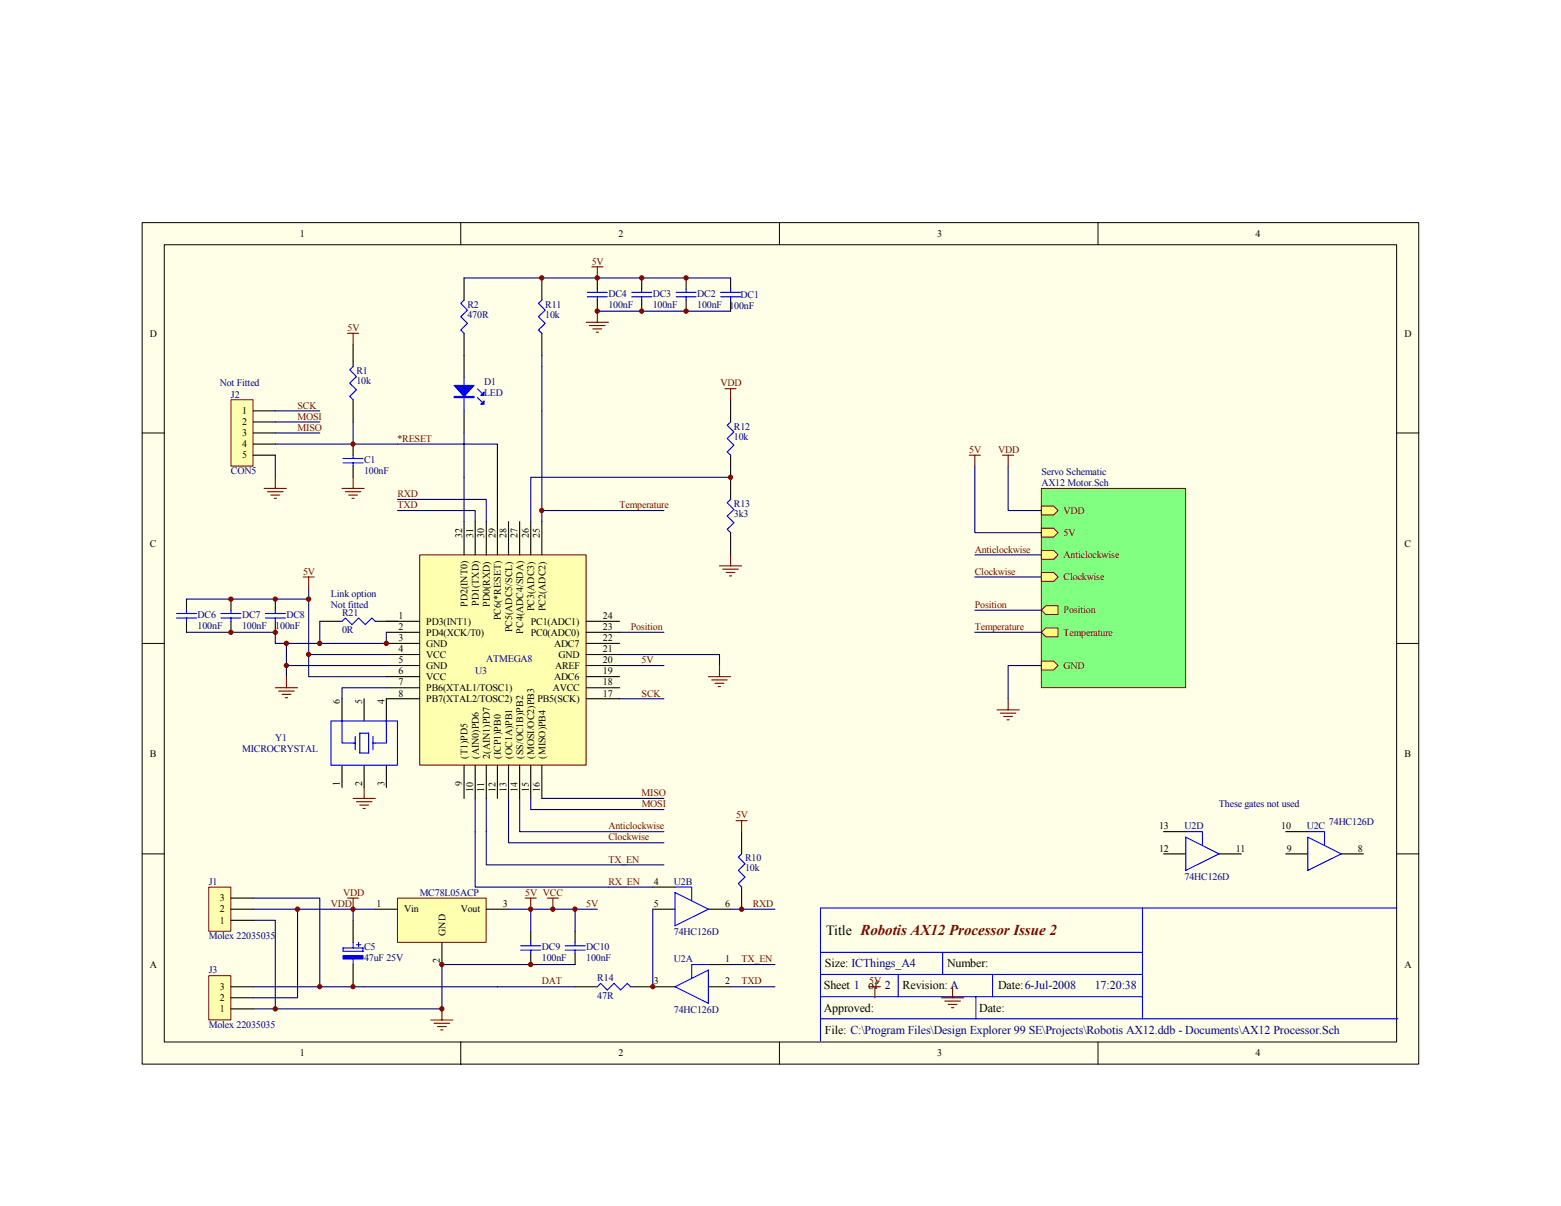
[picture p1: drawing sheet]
<svg xmlns="http://www.w3.org/2000/svg" width="279mm" height="216mm" viewBox="0 0 279 216" stroke-linecap="round" stroke-linejoin="round" font-family="sans-serif">
<path d="M25.4 39.9h228.5v150.6h-228.5z" fill="#ffffe8"/>
<g fill="none" stroke="#000" stroke-width=".18">
<path d="M25.4 39.9h228.5v150.6h-228.5zM82.5 39.9v3.9M139.5 39.9v3.9M196.5 39.9v3.9M29.4 43.8h220.6v142.7h-220.6zM25.4 77.5h4M250 77.5h4M25.4 115.2h4M250 115.2h4M25.4 152.9h4M250 152.9h4M82.5 186.6v3.9"/>
<path d="M139.5 186.6v3.9M196.5 186.6v3.9"/>
</g>
<path d="M146.9 170.5h57.6M146.9 178.4h57.6M146.9 174.5h57.6M160.8 174.5v3.9M168.7 170.5v4M174.7 178.4v4M177.7 174.5v3.9M204.5 162.6v19.8M250 162.6h-103.1v23.7M146.9 182.4h103.3" fill="none" stroke="#00f" stroke-width=".2"/>
<path d="M37.4 174.7h3.9v7.9h-3.9z" fill="#ffffb0"/>
<path d="M37.4 174.7h3.9v7.9h-3.9z" fill="none" stroke="#800000" stroke-width=".18"/>
<path d="M41.3 178.6h4M41.3 176.7h4M41.3 180.6h4" fill="none" stroke="#000" stroke-width=".2"/>
<path d="M37.4 158.8h3.9v7.9h-3.9z" fill="#ffffb0"/>
<path d="M37.4 158.8h3.9v7.9h-3.9z" fill="none" stroke="#800000" stroke-width=".18"/>
<g fill="none" stroke="#000" stroke-width=".2">
<path d="M83.1 49.8v3.9M83.1 59.7v3.9M97 49.8v3.9M97 59.7v3.9M63.2 61.7v3.9M63.2 71.6v3.9M130.8 71.6v3.9M130.8 81.5v7.9M130.8 95.4v3.9M57.2 111.2h4M67.2 111.2h3.9M132.7 148.9v4"/>
<path d="M132.7 158.8v4M41.3 164.8h4M41.3 162.8h4M41.3 160.8h4"/>
</g>
<path d="M83.1 53.7l-.6 .6 1.2 1.2-1.2 1.2 1.2 1.2-1.2 1.2 .6 .6M97 53.7l-.6 .6 1.2 1.2-1.2 1.2 1.2 1.2-1.2 1.2 .6 .6M63.2 65.6l-.6 .6 1.2 1.2-1.2 1.2 1.2 1.2-1.2 1.2 .6 .6M130.8 75.5l-.6 .6 1.2 1.2-1.2 1.2 1.2 1.2-1.2 1.2 .6 .6M130.8 89.4l-.6 .6 1.2 1.2-1.2 1.2 1.2 1.2-1.2 1.2 .6 .6M61.2 111.2l.6-.6 1.2 1.2 1.2-1.2 1.2 1.2 1.2-1.2 .6 .6M132.7 152.9l-.6 .6 1.3 1.1-1.3 1.2 1.3 1.2-1.3 1.2 .6 .6" fill="none" stroke="#00f" stroke-width=".2"/>
<path d="M75.1 99.4h29.8v37.6h-29.8z" fill="#ffffb0"/>
<path d="M75.1 99.3h29.8v37.7h-29.8z" fill="none" stroke="#800000" stroke-width=".18"/>
<g fill="none" stroke="#000" stroke-width=".2">
<path d="M106.9 49.8v2M106.9 53.7v2M114.9 49.8v2M114.9 53.7v2M122.8 49.8v2M122.8 53.7v2M130.8 49.8v2M130.8 53.7v2M63.2 79.5v2M83.1 63.6v4M83.1 73.6v3.9M63.2 83.5v1.9"/>
<path d="M83.1 93.4v5.9M85 93.4v5.9M87 93.4v5.9M89 93.4v5.9M91 93.4v5.9M93 93.4v5.9M95 93.4v5.9M97 93.4v5.9M33.4 107.2v2M33.4 111.2v2M41.3 107.2v2M41.3 111.2v2"/>
<path d="M49.3 107.2v2M49.3 111.2v2M69.2 111.2h5.9M69.2 113.2h5.9M69.2 115.2h5.9M69.2 117.2h5.9M69.2 119.1h5.9M104.9 111.2h6M104.9 113.2h6M104.9 115.2h6M104.9 117.2h6M104.9 119.1h6"/>
<path d="M69.2 121.1h5.9M69.2 123.1h5.9M69.2 125.1h5.9M83.1 137v5.9M85 137v5.9M87 137v5.9M89 137v5.9M91 137v5.9M93 137v5.9M95 137v5.9M97 137v5.9M104.9 121.1h6"/>
<path d="M104.9 123.1h6M104.9 125.1h6M63.2 164.8v3.9M63.2 172.7v4M95 166.7v2M95 170.7v2M102.9 166.7v2M102.9 170.7v2"/>
</g>
<g fill="none" stroke="#00f" stroke-width=".2">
<path d="M105.1 53.1h3.6M105.1 52.3h3.6M106.9 51.8v.5M106.9 53.1v.6M113.1 53.1h3.6M113.1 52.3h3.6M114.9 51.8v.5M114.9 53.1v.6M121 53.1h3.6M121 52.3h3.6M122.8 51.8v.5M122.8 53.1v.6"/>
<path d="M129 53.1h3.5M129 52.3h3.5M130.8 51.8v.5M130.8 53.1v.6M83.1 67.6v6M85.5 71.2l.8 .8M85.5 69.6l.8 .8M61.4 82.9h3.6M61.4 82.1h3.6M63.2 81.5v.6M63.2 82.9v.6M31.6 110.6h3.6"/>
<path d="M31.6 109.8h3.6M33.4 109.2v.6M33.4 110.6v.6M39.5 110.6h3.6M39.5 109.8h3.6M41.3 109.2v.6M41.3 110.6v.6M47.5 110.6h3.6M47.5 109.8h3.6M49.3 109.2v.6M49.3 110.6v.6M61.4 169.7h3.6v.6h-3.6z"/>
<path d="M63.2 168.7v1M63.2 171.1v1.6M63.8 169.1h.8M64.2 168.7v.8M93.2 170.1h3.6M93.2 169.3h3.6M95 168.7v.6M95 170.1v.6M101.2 170.1h3.5M101.2 169.3h3.5M102.9 168.7v.6M102.9 170.1v.6"/>
</g>
<g fill="#00f" stroke="#00f" stroke-width=".2">
<path d="M81.3 69h3.6l-1.8 2z"/>
<path d="M86 72.4l.6-.6v.6z"/>
<path d="M86 70.8l.6-.6v.6z"/>
<path d="M61.4 171.1h3.6v.6h-3.6z" fill-rule="evenodd"/>
<path d="M81.3 71h3.6v.2h-3.6z" fill-rule="evenodd"/>
</g>
<path d="M105.9 47.8h2M106.9 47.8v2M77.1 182.6h4M77.7 183.2h2.8M78.3 183.8h1.6M78.9 184.4h.4M79.1 180.6v2" fill="none" stroke="#800000" stroke-width=".2"/>
<path d="M83.1 85.4v8M45.3 162.8h13.9M53.3 162.8v15.8h-8M45.3 180.6h4" fill="none" stroke="#000080" stroke-width=".2"/>
<path d="M71.2 160.8h15.8v7.9h-15.8z" fill="#ffffb0"/>
<path d="M71.1 160.8h15.9v7.9h-15.9z" fill="none" stroke="#800000" stroke-width=".18"/>
<g fill="none" stroke="#000" stroke-width=".2">
<path d="M116.8 158.8h4M208.3 152.9h3.9M208.3 148.9h3.9M218.2 152.9h4M230.1 152.9h4M230.1 148.9h4M240.1 152.9h3.9M67.2 162.8h3.9M79.1 168.7v4M87 162.8h4M102.9 176.7h4M112.9 176.7h7.9"/>
<path d="M116.8 162.8h4M126.8 162.8h4M126.8 172.7h4M126.8 176.7h4"/>
</g>
<path d="M97 73.6v19.8M51.3 119.1h17.9M69.2 115.2h-17.9v5.9M110.9 117.2h17.9v1.9M45.3 160.8h11.9v15.9h-11.9M57.2 176.7h45.7M59.2 162.8h8M79.1 172.7v7.9h-29.8M91 162.8h4M116.8 162.8v13.9" fill="none" stroke="#000080" stroke-width=".2"/>
<g fill="none" stroke="#800000" stroke-width=".2">
<path d="M128.8 119.1v2M49.3 123.1h4M49.9 123.7h2.8M50.5 124.3h1.6M51.1 124.9h.4M51.3 121.1v2M126.8 121.1h4M127.4 121.7h2.8M128 122.3h1.6M128.6 122.9h.4M62.2 160.8h2M63.2 160.8v2"/>
<path d="M94 160.8h2M95 160.8v2"/>
</g>
<path d="M120.8 158.8h3v2.4M120.8 159.8l6 3-6 2.9zM212.2 148.9h3v2.4M212.2 149.9l6 3-6 2.9zM234.1 148.9h3v2.4M234.1 149.9l6 3-6 2.9zM106.9 176.7l.6-.7 1.2 1.2 1.2-1.2 1.2 1.2 1.2-1.2 .6 .7M120.8 176.7l6-3v5.9zM126.8 172.7h-3v2.4" fill="none" stroke="#00f" stroke-width=".2"/>
<path d="M41.4 71.6h3.9v11.8h-3.9z" fill="#ffffb0"/>
<path d="M41.3 71.6h4v11.8h-4z" fill="none" stroke="#800000" stroke-width=".18"/>
<path d="M45.3 73.6h4M45.3 75.5h4M45.3 77.5h4M45.3 79.5h4M45.3 81.5h4M61.2 125.1v4M61.2 137v4M65.2 125.1v4M65.2 137v4M69.2 125.1v4M69.2 137v4" fill="none" stroke="#000" stroke-width=".2"/>
<g fill="none" stroke="#000080" stroke-width=".2">
<path d="M83.1 49.8h47.7M106.9 55.7h23.9M49.3 79.5h39.7v13.9M49.3 73.6h7.9M49.3 75.5h7.9M49.3 77.5h7.9M63.2 75.5v4M83.1 77.5v7.9M97 63.6v10M49.3 81.5v3.9M71.1 91.4h13.9v2M71.1 89.4h15.9v4"/>
<path d="M97 91.4h21.8M130.8 85.4h-35.8v8M33.4 113.2h15.9v2h2M33.4 107.2h21.8M55.2 105.3v15.8h14M55.2 117.2h14M57.2 111.2v4M69.2 113.2v2M110.9 113.2h7.9M110.9 119.1h7.9M69.2 123.1h-8v2M110.9 125.1h7.9"/>
<path d="M85 142.9v15.9h31.8M87 142.9v11.9h31.8M91 142.9v8h27.8M93 142.9v6h25.8M95 142.9v2h23.8M97 142.9h21.8M45.3 164.8h4v15.8M63.2 162.8v2M79.1 172.7h23.8M102.9 162.8v3.9M106.9 162.8h-11.9v3.9M130.8 172.7h7.9"/>
<path d="M130.8 176.7h7.9M130.8 162.8h7.9"/>
</g>
<g fill="none" stroke="#800000" stroke-width=".2">
<path d="M62.2 59.7h2M63.2 59.7v2M104.9 57.7h4M105.5 58.3h2.8M106.1 58.9h1.6M106.7 59.5h.4M106.9 55.7v2M129.8 69.6h1.9M130.8 69.6v2M47.3 87.4h4M47.9 88h2.8M48.5 88.6h1.6"/>
<path d="M49.1 89.2h.4M49.3 85.4v2M61.2 87.4h4M61.8 88h2.8M62.4 88.6h1.6M63 89.2h.4M63.2 85.4v2M130.8 99.3v2M54.3 103.3h1.9M55.2 103.3v2M128.8 101.3h3.9M129.4 101.9h2.7"/>
<path d="M130 102.5h1.6M130.6 103.1h.4M63.2 142.9h4M63.8 143.5h2.8M64.4 144.1h1.6M65 144.7h.4M65.2 141v1.9M131.7 146.9h2M132.7 146.9v2M155.6 176.7h2M156.6 176.7v1.9M168.5 178.6h4"/>
<path d="M169.1 179.2h2.8M169.7 179.8h1.6M170.5 176.7v1.9M170.3 180.4h.4"/>
</g>
<path d="M59.2 129.1h11.9v7.9h-11.9zM61.2 129.1v3.9h2.4M63.6 131.8v2.4M64.4 131.3h1.6v3.5h-1.6zM66.8 131.8v2.4M69.2 129.1v3.9h-2.4" fill="none" stroke="#00f" stroke-width=".2"/>
<g fill="#800000" stroke="#800000" stroke-width=".18">
<circle cx="69.1" cy="115.2" r=".39"/>
<circle cx="41.3" cy="107.2" r=".39"/>
<circle cx="41.3" cy="113.2" r=".39"/>
<circle cx="49.3" cy="107.2" r=".38"/>
<circle cx="49.3" cy="113.2" r=".38"/>
<circle cx="63.2" cy="79.5" r=".39"/>
<circle cx="51.3" cy="115.2" r=".39"/>
<circle cx="51.3" cy="119.1" r=".39"/>
<circle cx="55.2" cy="117.2" r=".39"/>
<circle cx="55.2" cy="107.2" r=".39"/>
<circle cx="57.2" cy="115.2" r=".39"/>
<circle cx="95" cy="172.7" r=".39"/>
<circle cx="63.2" cy="176.6" r=".38"/>
<circle cx="49.3" cy="180.6" r=".39"/>
<circle cx="79.1" cy="180.6" r=".39"/>
<circle cx="53.2" cy="162.8" r=".39"/>
<circle cx="79.1" cy="172.7" r=".39"/>
<circle cx="63.2" cy="162.8" r=".39"/>
<circle cx="95" cy="162.8" r=".39"/>
<circle cx="57.2" cy="176.6" r=".39"/>
<circle cx="116.8" cy="176.6" r=".38"/>
<circle cx="102.9" cy="162.8" r=".39"/>
<circle cx="132.7" cy="162.8" r=".39"/>
<circle cx="97" cy="49.7" r=".39"/>
<circle cx="122.8" cy="49.7" r=".39"/>
<circle cx="122.8" cy="55.7" r=".39"/>
<circle cx="106.9" cy="49.7" r=".39"/>
<circle cx="106.9" cy="55.7" r=".39"/>
<circle cx="114.8" cy="49.7" r=".39"/>
<circle cx="114.8" cy="55.7" r=".39"/>
<circle cx="97" cy="91.4" r=".39"/>
<circle cx="130.7" cy="85.4" r=".39"/>
</g>
<path d="M186.4 87.5h25.8v35.6h-25.8z" fill="#80ff80"/>
<path d="M186.4 87.4h25.8v35.7h-25.8z" fill="none" stroke="#800000" stroke-width=".18"/>
<g fill="#ffff80" stroke="#800000" stroke-width=".18">
<path d="M186.4 98.5h2.2l.8 .8-.8 .8h-2.2z" fill-rule="evenodd"/>
<path d="M186.4 102.5h2.2l.8 .8-.8 .8h-2.2z" fill-rule="evenodd"/>
<path d="M186.4 118.4h2.2l.8 .7-.8 .9h-2.2z" fill-rule="evenodd"/>
<path d="M186.4 90.6h2.2l.8 .8-.8 .8h-2.2z" fill-rule="evenodd"/>
<path d="M186.4 113.2l.8-.8h2.2v1.6h-2.2z" fill-rule="evenodd"/>
<path d="M186.4 109.2l.8-.8h2.2v1.6h-2.2z" fill-rule="evenodd"/>
<path d="M186.4 94.6h2.2l.8 .8-.8 .8h-2.2z" fill-rule="evenodd"/>
</g>
<path d="M174.5 83.5v11.9h11.9M174.5 99.3h11.9M180.4 83.5v7.9h6M174.5 103.3h11.9M174.5 109.2h11.9M174.5 113.2h11.9M186.4 119.1h-6v6" fill="none" stroke="#000080" stroke-width=".2"/>
<path d="M173.5 81.5h2M174.5 81.5v2M179.5 81.5h1.9M180.4 81.5v2M178.5 127.1h3.9M179.1 127.7h2.7M179.6 128.3h1.6M180.2 128.9h.4M180.4 125.1v2M98 160.8h2M99 160.8v2" fill="none" stroke="#800000" stroke-width=".2"/>
<circle cx="98.9" cy="162.8" r=".39" fill="#800000" stroke="#800000" stroke-width=".18"/>
<text font-size="2.5" x="147.8" y="167.3">Title Robotis AX12 Processor Issue 2</text>
<g font-size="2.1">
<text x="147.7" y="173.2">Size: ICThings_A4</text>
<text x="169.5" y="173.2">Number:</text>
<text x="147.4" y="177.1">Sheet 1</text>
<text x="155.4" y="177.1">of 2</text>
<text x="161.6" y="177.1">Revision: A</text>
<text x="178.6" y="177.1">Date:6-Jul-2008</text>
<text x="147.4" y="181.1">Approved:</text>
<text x="147.7" y="185.1">File: C:\Program Files\Design Explorer 99 SE\Projects\Robotis AX12.ddb - Documents\AX12 Processor.Sch</text>
<text x="175.3" y="181.1">Date:</text>
</g>
<text font-size="2.1" fill="#000080" x="195.9" y="177.1">17:20:38</text>
<g font-size="1.8">
<text x="53.7" y="42.4">1</text>
<text x="110.7" y="42.4">2</text>
<text x="167.7" y="42.4">3</text>
<text x="224.7" y="42.4">4</text>
<text x="26.8" y="60.3">D</text>
<text x="251.4" y="60.3">D</text>
<text x="43.3" y="74.1">1</text>
<text x="43.3" y="76.1">2</text>
<text x="43.3" y="78.1">3</text>
<text x="43.3" y="80.1">4</text>
<text x="43.3" y="82.1">5</text>
<text x="26.8" y="97.9">C</text>
<text x="82.7" y="96.4" transform="rotate(-90 82.7 96.4)">32</text>
<text x="84.7" y="96.4" transform="rotate(-90 84.7 96.4)">31</text>
<text x="86.7" y="96.4" transform="rotate(-90 86.7 96.4)">30</text>
<text x="88.7" y="96.4" transform="rotate(-90 88.7 96.4)">29</text>
<text x="90.7" y="96.4" transform="rotate(-90 90.7 96.4)">28</text>
<text x="92.6" y="96.4" transform="rotate(-90 92.6 96.4)">27</text>
<text x="94.6" y="96.4" transform="rotate(-90 94.6 96.4)">26</text>
<text x="96.6" y="96.4" transform="rotate(-90 96.6 96.4)">25</text>
<text x="251.4" y="97.9">C</text>
<text x="71.3" y="110.8">1</text>
<text x="71.3" y="112.8">2</text>
<text x="76.3" y="111.8">PD3(INT1)</text>
<text x="76.3" y="113.8">PD4(XCK/T0)</text>
<text x="83.7" y="108.6" transform="rotate(-90 83.7 108.6)">PD2(INT0)</text>
<text x="85.7" y="108.4" transform="rotate(-90 85.7 108.4)">PD1(TXD)</text>
<text x="87.7" y="108.6" transform="rotate(-90 87.7 108.6)">PD0(RXD)</text>
<text x="89.7" y="111" transform="rotate(-90 89.7 111)">PC6(*RESET)</text>
<text x="91.7" y="113.2" transform="rotate(-90 91.7 113.2)">PC5(ADC5/SCL)</text>
<text x="93.6" y="113.4" transform="rotate(-90 93.6 113.4)">PC4(ADC4/SDA)</text>
<text x="95" y="113.8">PC0(ADC0)</text>
<text x="95" y="111.8">PC1(ADC1)</text>
<text x="95.6" y="109.4" transform="rotate(-90 95.6 109.4)">PC3(ADC3)</text>
<text x="97.6" y="109.4" transform="rotate(-90 97.6 109.4)">PC2(ADC2)</text>
<text x="107.9" y="112.8">23</text>
<text x="107.9" y="110.8">24</text>
<text x="71.3" y="114.8">3</text>
<text x="71.3" y="116.8">4</text>
<text x="71.3" y="118.7">5</text>
<text x="76.3" y="115.8">GND</text>
<text x="76.3" y="117.8">VCC</text>
<text x="76.3" y="119.7">GND</text>
<text x="99.2" y="115.8">ADC7</text>
<text x="99.4" y="119.7">AREF</text>
<text x="99.9" y="117.8">GND</text>
<text x="107.9" y="116.8">21</text>
<text x="107.9" y="114.8">22</text>
<text x="107.9" y="118.7">20</text>
<text x="71.3" y="120.7">6</text>
<text x="71.3" y="122.7">7</text>
<text x="71.3" y="124.7">8</text>
<text x="76.3" y="121.7">VCC</text>
<text x="76.3" y="123.7">PB6(XTAL1/TOSC1)</text>
<text x="76.3" y="125.7">PB7(XTAL2/TOSC2)</text>
<text x="96.2" y="125.7">PB5(SCK)</text>
<text x="99" y="123.7">AVCC</text>
<text x="99.2" y="121.7">ADC6</text>
<text x="107.9" y="122.7">18</text>
<text x="107.9" y="120.7">19</text>
<text x="107.9" y="124.7">17</text>
<text x="60.9" y="126.1" transform="rotate(-90 60.9 126.1)">6</text>
<text x="64.8" y="126.1" transform="rotate(-90 64.8 126.1)">5</text>
<text x="68.8" y="126.1" transform="rotate(-90 68.8 126.1)">4</text>
<text x="26.8" y="135.6">B</text>
<text x="83.7" y="135.8" transform="rotate(-90 83.7 135.8)">(T1)PD5</text>
<text x="85.7" y="135.8" transform="rotate(-90 85.7 135.8)">(AIN0)PD6</text>
<text x="87.7" y="135.8" transform="rotate(-90 87.7 135.8)">2(AIN1)PD7</text>
<text x="89.7" y="135.8" transform="rotate(-90 89.7 135.8)">(ICP1)PB0</text>
<text x="91.7" y="135.8" transform="rotate(-90 91.7 135.8)">(OC1A)PB1</text>
<text x="93.6" y="135.8" transform="rotate(-90 93.6 135.8)">(SS/OC1B)PB2</text>
<text x="95.6" y="135.8" transform="rotate(-90 95.6 135.8)">(MOSI/OC2)PB3</text>
<text x="97.6" y="135.8" transform="rotate(-90 97.6 135.8)">(MISO)PB4</text>
<text x="251.4" y="135.6">B</text>
<text x="60.9" y="140.8" transform="rotate(-90 60.9 140.8)">1</text>
<text x="64.8" y="140.8" transform="rotate(-90 64.8 140.8)">2</text>
<text x="68.8" y="140.8" transform="rotate(-90 68.8 140.8)">3</text>
<text x="82.7" y="140.8" transform="rotate(-90 82.7 140.8)">9</text>
<text x="84.7" y="141.8" transform="rotate(-90 84.7 141.8)">10</text>
<text x="86.7" y="141.8" transform="rotate(-90 86.7 141.8)">11</text>
<text x="88.7" y="141.8" transform="rotate(-90 88.7 141.8)">12</text>
<text x="90.7" y="141.8" transform="rotate(-90 90.7 141.8)">13</text>
<text x="92.6" y="141.8" transform="rotate(-90 92.6 141.8)">14</text>
<text x="94.6" y="141.8" transform="rotate(-90 94.6 141.8)">15</text>
<text x="96.6" y="141.8" transform="rotate(-90 96.6 141.8)">16</text>
<text x="207.5" y="148.5">13</text>
<text x="229.3" y="148.5">10</text>
<text x="207.5" y="152.4">12</text>
<text x="221.2" y="152.4">11</text>
<text x="230.3" y="152.4">9</text>
<text x="243" y="152.4">8</text>
<text x="39.3" y="161.4">3</text>
<text x="117.1" y="158.4">4</text>
<text x="39.3" y="165.3">1</text>
<text x="39.3" y="163.3">2</text>
<text x="67.4" y="162.3">1</text>
<text x="72.3" y="163.3">Vin</text>
<text x="79.7" y="167.5" transform="rotate(-90 79.7 167.5)">GND</text>
<text x="82.5" y="163.3">Vout</text>
<text x="90" y="162.3">3</text>
<text x="117.1" y="162.3">5</text>
<text x="129.8" y="162.3">6</text>
<text x="26.8" y="173.2">A</text>
<text x="78.7" y="172.5" transform="rotate(-90 78.7 172.5)">2</text>
<text x="129.8" y="172.3">1</text>
<text x="251.4" y="173.2">A</text>
<text x="39.3" y="179.2">2</text>
<text x="39.3" y="177.2">3</text>
<text x="117.1" y="176.2">3</text>
<text x="129.8" y="176.2">2</text>
<text x="39.3" y="181.2">1</text>
<text x="53.7" y="189.1">1</text>
<text x="110.7" y="189.1">2</text>
<text x="167.7" y="189.1">3</text>
<text x="224.7" y="189.1">4</text>
</g>
<g font-size="1.8" fill="#800000">
<text x="105.9" y="47.4">5V</text>
<text x="62.2" y="59.3">5V</text>
<text x="129" y="69.2">VDD</text>
<text x="53.3" y="77.1">MISO</text>
<text x="53.3" y="73.1">SCK</text>
<text x="53.3" y="75.1">MOSI</text>
<text x="71.1" y="79.1">*RESET</text>
<text x="173.5" y="81.1">5V</text>
<text x="178.6" y="81.1">VDD</text>
<text x="71.1" y="89">RXD</text>
<text x="71.1" y="91">TXD</text>
<text x="110.9" y="91">Temperature</text>
<text x="190.4" y="92">VDD</text>
<text x="190.4" y="95.9">5V</text>
<text x="174.5" y="98.9">Anticlockwise</text>
<text x="190.4" y="99.9">Anticlockwise</text>
<text x="54.3" y="102.9">5V</text>
<text x="174.5" y="102.9">Clockwise</text>
<text x="190.4" y="103.9">Clockwise</text>
<text x="112.9" y="112.8">Position</text>
<text x="174.5" y="108.8">Position</text>
<text x="174.5" y="112.8">Temperature</text>
<text x="190.4" y="113.8">Temperature</text>
<text x="190.4" y="109.8">Position</text>
<text x="114.9" y="118.7">5V</text>
<text x="190.4" y="119.7">GND</text>
<text x="114.9" y="124.7">SCK</text>
<text x="114.9" y="142.5">MISO</text>
<text x="108.9" y="148.5">Anticlockwise</text>
<text x="114.9" y="144.5">MOSI</text>
<text x="131.7" y="146.5">5V</text>
<text x="108.9" y="150.5">Clockwise</text>
<text x="108.9" y="154.4">TX_EN</text>
<text x="61.4" y="160.4">VDD</text>
<text x="94" y="160.4">5V VCC</text>
<text x="108.9" y="158.4">RX_EN</text>
<text x="59.2" y="162.3">VDD</text>
<text x="104.9" y="162.3">5V</text>
<text x="134.7" y="162.3">RXD</text>
<text x="132.7" y="172.3">TX_EN</text>
<text x="97" y="176.2">DAT</text>
<text x="132.7" y="176.2">TXD</text>
<text x="155.6" y="176.2">5V</text>
</g>
<g font-size="1.8" fill="#000080">
<text x="108.9" y="53.1">DC4</text>
<text x="116.8" y="53.1">DC3</text>
<text x="124.8" y="53.1">DC2</text>
<text x="132.5" y="53.3">DC1</text>
<text x="83.7" y="55.1">R2</text>
<text x="83.7" y="56.9">470R</text>
<text x="97.6" y="55.1">R11</text>
<text x="97.6" y="56.9">10k</text>
<text x="108.9" y="55.1">100nF</text>
<text x="116.8" y="55.1">100nF</text>
<text x="124.8" y="55.1">100nF</text>
<text x="130.6" y="55.3">100nF</text>
<text x="39.3" y="69.2">Not Fitted</text>
<text x="41.3" y="71.2">J2</text>
<text x="63.8" y="67">R1</text>
<text x="63.8" y="68.8">10k</text>
<text x="86.6" y="69">D1</text>
<text x="86.6" y="71">LED</text>
<text x="131.4" y="76.9">R12</text>
<text x="65.2" y="82.8">C1</text>
<text x="131.4" y="78.7">10k</text>
<text x="41.3" y="84.8">CON5</text>
<text x="65.2" y="84.8">100nF</text>
<text x="186.4" y="85">Servo Schematic</text>
<text x="186.4" y="87">AX12 Motor.Sch</text>
<text x="131.4" y="90.8">R13</text>
<text x="131.4" y="92.6">3k3</text>
<text x="59.2" y="106.8">Link option</text>
<text x="35.4" y="110.6">DC6</text>
<text x="35.4" y="112.6">100nF</text>
<text x="43.3" y="110.6">DC7</text>
<text x="43.3" y="112.6">100nF</text>
<text x="49.3" y="112.6">100nF</text>
<text x="51.3" y="110.6">DC8</text>
<text x="59.2" y="108.8">Not fitted</text>
<text x="61.2" y="110.2">R21</text>
<text x="61.2" y="113.4">0R</text>
<text x="87" y="118.5">ATMEGA8</text>
<text x="85" y="120.7">U3</text>
<text x="43.3" y="134.6">MICROCRYSTAL</text>
<text x="49.3" y="132.6">Y1</text>
<text x="212" y="148.5">U2D</text>
<text x="218.2" y="144.5">These gates not used</text>
<text x="233.9" y="148.5">U2C</text>
<text x="237.9" y="147.7">74HC126D</text>
<text x="133.3" y="154.2">R10</text>
<text x="133.3" y="156">10k</text>
<text x="37.4" y="158.4">J1</text>
<text x="75.1" y="160.4">MC78L05ACP</text>
<text x="120.6" y="158.4">U2B</text>
<text x="212" y="157.6">74HC126D</text>
<text x="120.6" y="167.3">74HC126D</text>
<text x="37.4" y="168.1">Molex 22035035</text>
<text x="65.2" y="170.1">C5</text>
<text x="65.2" y="172.1">47uF 25V</text>
<text x="97" y="170.1">DC9</text>
<text x="97" y="172.1">100nF</text>
<text x="104.9" y="170.1">DC10</text>
<text x="104.9" y="172.1">100nF</text>
<text x="120.6" y="172.3">U2A</text>
<text x="37.4" y="174.2">J3</text>
<text x="106.9" y="175.6">R14</text>
<text x="106.9" y="178.8">47R</text>
<text x="37.4" y="184">Molex 22035035</text>
<text x="120.6" y="181.4">74HC126D</text>
</g>
</svg>
